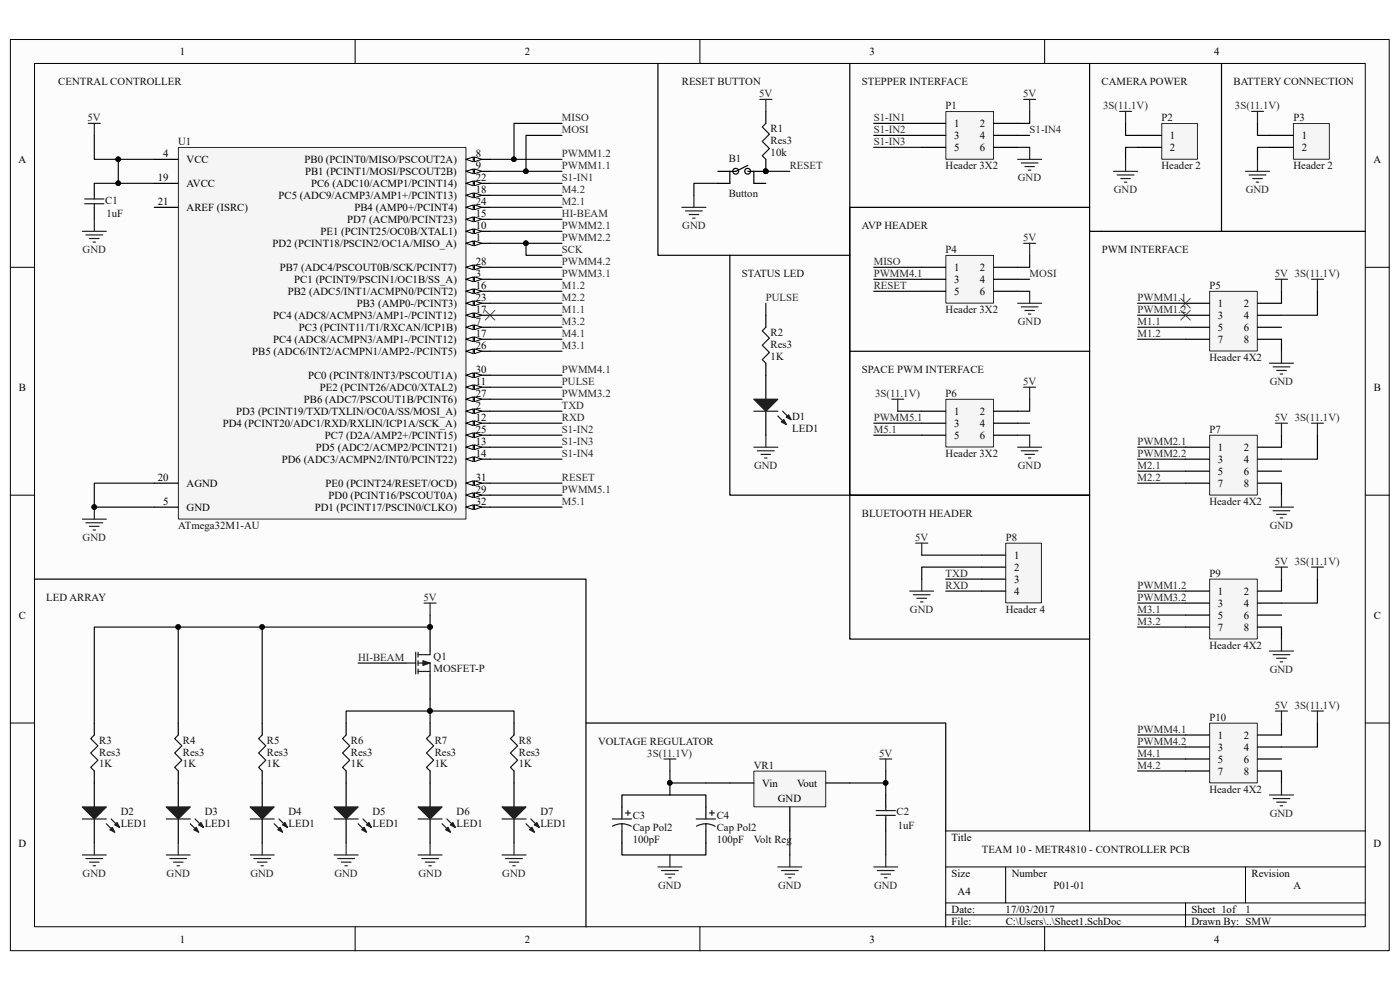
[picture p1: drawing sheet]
<svg xmlns="http://www.w3.org/2000/svg" width="297mm" height="210mm" viewBox="0 0 297 210" stroke-linecap="round" stroke-linejoin="round" font-family="sans-serif">
<path d="M2.2 8.4h292.5v193.3h-292.5z" fill="#fcfcfc"/>
<path d="M2.2 8.4h292.5v193.3h-292.5z" fill="none" stroke="#000" stroke-width=".21"/>
<path d="M7.4 13.5h282.2v183.1h-282.2z" fill="#fcfcfc"/>
<g fill="none" stroke="#000" stroke-width=".21">
<path d="M7.3 13.5h282.3v183.1h-282.3zM75.3 8.4v5.1M148.5 8.4v5.1M221.6 8.4v5.1M2.2 56.7h5.1M289.7 56.7h5.1M2.2 105h5.1M289.7 105h5.1M2.2 153.4h5.1M289.7 153.4h5.1M289.7 176.3h-89.1v20.3M75.3 196.6v5.1"/>
<path d="M148.5 196.6v5.1M200.6 183.9h89.1M200.6 191.5h89.1M200.6 194.1h89.1M213.4 183.9v7.6M221.6 196.6v5.1M251.5 191.5v5.1M264.2 183.9v7.6"/>
</g>
<path d="M37.9 31.3h60.9v78.8h-60.9z" fill="#f5f5f5"/>
<path d="M37.8 31.3h61v78.8h-61z" fill="none" stroke="#262626" stroke-width=".21"/>
<path d="M98.9 79.6h5.1" fill="none" stroke="#000" stroke-width=".25"/>
<path d="M98.9 79.6l1.5-.5v1z" fill="#fcfcfc"/>
<path d="M98.9 79.6l1.5-.5v1z" fill="none" stroke="#000" stroke-width=".21"/>
<path d="M100.7 79.1l1.5 .5-1.5 .5z" fill="#fcfcfc"/>
<path d="M100.7 79.1l1.5 .5-1.5 .5z" fill="none" stroke="#000" stroke-width=".21"/>
<path d="M98.9 56.7h5.1" fill="none" stroke="#000" stroke-width=".25"/>
<path d="M98.9 56.7l1.5-.5v1z" fill="#fcfcfc"/>
<path d="M98.9 56.7l1.5-.5v1z" fill="none" stroke="#000" stroke-width=".21"/>
<path d="M100.7 56.2l1.5 .5-1.5 .5z" fill="#fcfcfc"/>
<path d="M100.7 56.2l1.5 .5-1.5 .5z" fill="none" stroke="#000" stroke-width=".21"/>
<path d="M98.9 102.5h5.1" fill="none" stroke="#000" stroke-width=".25"/>
<path d="M98.9 102.5l1.5-.5v1z" fill="#fcfcfc"/>
<path d="M98.9 102.5l1.5-.5v1z" fill="none" stroke="#000" stroke-width=".21"/>
<path d="M100.7 102l1.5 .5-1.5 .5z" fill="#fcfcfc"/>
<path d="M100.7 102l1.5 .5-1.5 .5z" fill="none" stroke="#000" stroke-width=".21"/>
<path d="M98.9 82.1h5.1" fill="none" stroke="#000" stroke-width=".25"/>
<path d="M98.9 82.1l1.5-.5v1.1z" fill="#fcfcfc"/>
<path d="M98.9 82.1l1.5-.5v1.1z" fill="none" stroke="#000" stroke-width=".21"/>
<path d="M100.7 81.6l1.5 .5-1.5 .6z" fill="#fcfcfc"/>
<path d="M100.7 81.6l1.5 .5-1.5 .6z" fill="none" stroke="#000" stroke-width=".21"/>
<path d="M98.9 84.7h5.1" fill="none" stroke="#000" stroke-width=".25"/>
<path d="M98.9 84.7l1.5-.5v1z" fill="#fcfcfc"/>
<path d="M98.9 84.7l1.5-.5v1z" fill="none" stroke="#000" stroke-width=".21"/>
<path d="M100.7 84.2l1.5 .5-1.5 .5z" fill="#fcfcfc"/>
<path d="M100.7 84.2l1.5 .5-1.5 .5z" fill="none" stroke="#000" stroke-width=".21"/>
<path d="M98.9 87.2h5.1" fill="none" stroke="#000" stroke-width=".25"/>
<path d="M98.9 87.2l1.5-.5v1z" fill="#fcfcfc"/>
<path d="M98.9 87.2l1.5-.5v1z" fill="none" stroke="#000" stroke-width=".21"/>
<path d="M100.7 86.7l1.5 .5-1.5 .5z" fill="#fcfcfc"/>
<path d="M100.7 86.7l1.5 .5-1.5 .5z" fill="none" stroke="#000" stroke-width=".21"/>
<path d="M98.9 61.8h5.1" fill="none" stroke="#000" stroke-width=".25"/>
<path d="M98.9 61.8l1.5-.5v1z" fill="#fcfcfc"/>
<path d="M98.9 61.8l1.5-.5v1z" fill="none" stroke="#000" stroke-width=".21"/>
<path d="M100.7 61.3l1.5 .5-1.5 .5z" fill="#fcfcfc"/>
<path d="M100.7 61.3l1.5 .5-1.5 .5z" fill="none" stroke="#000" stroke-width=".21"/>
<path d="M98.9 64.3h5.1M32.7 107.6h5.1" fill="none" stroke="#000" stroke-width=".25"/>
<path d="M98.9 64.3l1.5-.5v1z" fill="#fcfcfc"/>
<path d="M98.9 64.3l1.5-.5v1z" fill="none" stroke="#000" stroke-width=".21"/>
<path d="M100.7 63.8l1.5 .5-1.5 .5z" fill="#fcfcfc"/>
<path d="M100.7 63.8l1.5 .5-1.5 .5z" fill="none" stroke="#000" stroke-width=".21"/>
<path d="M98.9 33.8h5.1" fill="none" stroke="#000" stroke-width=".25"/>
<path d="M98.9 33.8l1.5-.5v1z" fill="#fcfcfc"/>
<path d="M98.9 33.8l1.5-.5v1z" fill="none" stroke="#000" stroke-width=".21"/>
<path d="M100.7 33.3l1.5 .5-1.5 .5z" fill="#fcfcfc"/>
<path d="M100.7 33.3l1.5 .5-1.5 .5z" fill="none" stroke="#000" stroke-width=".21"/>
<path d="M98.9 36.4h5.1" fill="none" stroke="#000" stroke-width=".25"/>
<path d="M98.9 36.4l1.5-.6v1.1z" fill="#fcfcfc"/>
<path d="M98.9 36.4l1.5-.6v1.1z" fill="none" stroke="#000" stroke-width=".21"/>
<path d="M100.7 35.8l1.5 .6-1.5 .5z" fill="#fcfcfc"/>
<path d="M100.7 35.8l1.5 .6-1.5 .5z" fill="none" stroke="#000" stroke-width=".21"/>
<path d="M98.9 105h5.1" fill="none" stroke="#000" stroke-width=".25"/>
<path d="M98.9 105l1.5-.5v1.1z" fill="#fcfcfc"/>
<path d="M98.9 105l1.5-.5v1.1z" fill="none" stroke="#000" stroke-width=".21"/>
<path d="M100.7 104.5l1.5 .5-1.5 .6z" fill="#fcfcfc"/>
<path d="M100.7 104.5l1.5 .5-1.5 .6z" fill="none" stroke="#000" stroke-width=".21"/>
<path d="M98.9 107.6h5.1" fill="none" stroke="#000" stroke-width=".25"/>
<path d="M98.9 107.6l1.5-.5v1z" fill="#fcfcfc"/>
<path d="M98.9 107.6l1.5-.5v1z" fill="none" stroke="#000" stroke-width=".21"/>
<path d="M100.7 107.1l1.5 .5-1.5 .5z" fill="#fcfcfc"/>
<path d="M100.7 107.1l1.5 .5-1.5 .5z" fill="none" stroke="#000" stroke-width=".21"/>
<path d="M98.9 89.8h5.1" fill="none" stroke="#000" stroke-width=".25"/>
<path d="M98.9 89.8l1.5-.5v1z" fill="#fcfcfc"/>
<path d="M98.9 89.8l1.5-.5v1z" fill="none" stroke="#000" stroke-width=".21"/>
<path d="M100.7 89.3l1.5 .5-1.5 .5z" fill="#fcfcfc"/>
<path d="M100.7 89.3l1.5 .5-1.5 .5z" fill="none" stroke="#000" stroke-width=".21"/>
<path d="M98.9 92.3h5.1" fill="none" stroke="#000" stroke-width=".25"/>
<path d="M98.9 92.3l1.5-.5v1z" fill="#fcfcfc"/>
<path d="M98.9 92.3l1.5-.5v1z" fill="none" stroke="#000" stroke-width=".21"/>
<path d="M100.7 91.8l1.5 .5-1.5 .5z" fill="#fcfcfc"/>
<path d="M100.7 91.8l1.5 .5-1.5 .5z" fill="none" stroke="#000" stroke-width=".21"/>
<path d="M98.9 94.9h5.1" fill="none" stroke="#000" stroke-width=".25"/>
<path d="M98.9 94.9l1.5-.5v1z" fill="#fcfcfc"/>
<path d="M98.9 94.9l1.5-.5v1z" fill="none" stroke="#000" stroke-width=".21"/>
<path d="M100.7 94.4l1.5 .5-1.5 .5z" fill="#fcfcfc"/>
<path d="M100.7 94.4l1.5 .5-1.5 .5z" fill="none" stroke="#000" stroke-width=".21"/>
<path d="M98.9 97.4h5.1" fill="none" stroke="#000" stroke-width=".25"/>
<path d="M98.9 97.4l1.5-.5v1z" fill="#fcfcfc"/>
<path d="M98.9 97.4l1.5-.5v1z" fill="none" stroke="#000" stroke-width=".21"/>
<path d="M100.7 96.9l1.5 .5-1.5 .5z" fill="#fcfcfc"/>
<path d="M100.7 96.9l1.5 .5-1.5 .5z" fill="none" stroke="#000" stroke-width=".21"/>
<path d="M98.9 38.9h5.1" fill="none" stroke="#000" stroke-width=".25"/>
<path d="M98.9 38.9l1.5-.5v1z" fill="#fcfcfc"/>
<path d="M98.9 38.9l1.5-.5v1z" fill="none" stroke="#000" stroke-width=".21"/>
<path d="M100.7 38.4l1.5 .5-1.5 .5z" fill="#fcfcfc"/>
<path d="M100.7 38.4l1.5 .5-1.5 .5z" fill="none" stroke="#000" stroke-width=".21"/>
<path d="M98.9 66.9h5.1" fill="none" stroke="#000" stroke-width=".25"/>
<path d="M98.9 66.9l1.5-.5v1z" fill="#fcfcfc"/>
<path d="M98.9 66.9l1.5-.5v1z" fill="none" stroke="#000" stroke-width=".21"/>
<path d="M100.7 66.4l1.5 .5-1.5 .5z" fill="#fcfcfc"/>
<path d="M100.7 66.4l1.5 .5-1.5 .5z" fill="none" stroke="#000" stroke-width=".21"/>
<path d="M98.9 69.4h5.1" fill="none" stroke="#000" stroke-width=".25"/>
<path d="M98.9 69.4l1.5-.5v1z" fill="#fcfcfc"/>
<path d="M98.9 69.4l1.5-.5v1z" fill="none" stroke="#000" stroke-width=".21"/>
<path d="M100.7 68.9l1.5 .5-1.5 .5z" fill="#fcfcfc"/>
<path d="M100.7 68.9l1.5 .5-1.5 .5z" fill="none" stroke="#000" stroke-width=".21"/>
<path d="M32.7 44h5.1M98.9 41.4h5.1M32.7 102.5h5.1" fill="none" stroke="#000" stroke-width=".25"/>
<path d="M98.9 41.4l1.5-.5v1z" fill="#fcfcfc"/>
<path d="M98.9 41.4l1.5-.5v1z" fill="none" stroke="#000" stroke-width=".21"/>
<path d="M100.7 40.9l1.5 .5-1.5 .5z" fill="#fcfcfc"/>
<path d="M100.7 40.9l1.5 .5-1.5 .5z" fill="none" stroke="#000" stroke-width=".21"/>
<path d="M98.9 44h5.1" fill="none" stroke="#000" stroke-width=".25"/>
<path d="M98.9 44l1.5-.5v1z" fill="#fcfcfc"/>
<path d="M98.9 44l1.5-.5v1z" fill="none" stroke="#000" stroke-width=".21"/>
<path d="M100.7 43.5l1.5 .5-1.5 .5z" fill="#fcfcfc"/>
<path d="M100.7 43.5l1.5 .5-1.5 .5z" fill="none" stroke="#000" stroke-width=".21"/>
<path d="M98.9 74.5h5.1" fill="none" stroke="#000" stroke-width=".25"/>
<path d="M98.9 74.5l1.5-.5v1z" fill="#fcfcfc"/>
<path d="M98.9 74.5l1.5-.5v1z" fill="none" stroke="#000" stroke-width=".21"/>
<path d="M100.7 74l1.5 .5-1.5 .5z" fill="#fcfcfc"/>
<path d="M100.7 74l1.5 .5-1.5 .5z" fill="none" stroke="#000" stroke-width=".21"/>
<path d="M98.9 46.5h5.1" fill="none" stroke="#000" stroke-width=".25"/>
<path d="M98.9 46.5l1.5-.5v1z" fill="#fcfcfc"/>
<path d="M98.9 46.5l1.5-.5v1z" fill="none" stroke="#000" stroke-width=".21"/>
<path d="M100.7 46l1.5 .5-1.5 .5z" fill="#fcfcfc"/>
<path d="M100.7 46l1.5 .5-1.5 .5z" fill="none" stroke="#000" stroke-width=".21"/>
<path d="M98.9 49.1h5.1" fill="none" stroke="#000" stroke-width=".25"/>
<path d="M98.9 49.1l1.5-.5v1z" fill="#fcfcfc"/>
<path d="M98.9 49.1l1.5-.5v1z" fill="none" stroke="#000" stroke-width=".21"/>
<path d="M100.7 48.6l1.5 .5-1.5 .5z" fill="#fcfcfc"/>
<path d="M100.7 48.6l1.5 .5-1.5 .5z" fill="none" stroke="#000" stroke-width=".21"/>
<path d="M98.9 51.6h5.1" fill="none" stroke="#000" stroke-width=".25"/>
<path d="M98.9 51.6l1.5-.5v1z" fill="#fcfcfc"/>
<path d="M98.9 51.6l1.5-.5v1z" fill="none" stroke="#000" stroke-width=".21"/>
<path d="M100.7 51.1l1.5 .5-1.5 .5z" fill="#fcfcfc"/>
<path d="M100.7 51.1l1.5 .5-1.5 .5z" fill="none" stroke="#000" stroke-width=".21"/>
<path d="M98.9 59.2h5.1" fill="none" stroke="#000" stroke-width=".25"/>
<path d="M98.9 59.2l1.5-.5v1.1z" fill="#fcfcfc"/>
<path d="M98.9 59.2l1.5-.5v1.1z" fill="none" stroke="#000" stroke-width=".21"/>
<path d="M100.7 58.7l1.5 .5-1.5 .6z" fill="#fcfcfc"/>
<path d="M100.7 58.7l1.5 .5-1.5 .6z" fill="none" stroke="#000" stroke-width=".21"/>
<path d="M32.7 33.8h5.1M32.7 38.9h5.1M98.9 72h5.1" fill="none" stroke="#000" stroke-width=".25"/>
<path d="M98.9 72l1.5-.5v1z" fill="#fcfcfc"/>
<path d="M98.9 72l1.5-.5v1z" fill="none" stroke="#000" stroke-width=".21"/>
<path d="M100.7 71.5l1.5 .5-1.5 .5z" fill="#fcfcfc"/>
<path d="M100.7 71.5l1.5 .5-1.5 .5z" fill="none" stroke="#000" stroke-width=".21"/>
<path d="M18.7 26.2h2.6M20 26.2v2.5M17.5 49.1h5.1M18.2 49.8h3.6M19 50.6h2M19.8 51.4h.5M20 46.5v2.6M17.5 110.1h5.1M18.2 110.9h3.6M19 111.7h2M19.8 112.4h.5M20 107.6v2.5" fill="none" stroke="#262626" stroke-width=".25"/>
<circle cx="20" cy="107.6" r=".48" fill="#0e0e0e" stroke="#0e0e0e" stroke-width=".21"/>
<path d="M20 38.9v2.5M20 44v2.5" fill="none" stroke="#000" stroke-width=".25"/>
<path d="M18 42.2h4M18 43.2h4M20 41.4v.8M20 43.2v.8" fill="none" stroke="#1c1c1c" stroke-width=".25"/>
<path d="M213.4 115.3h7.5v12.6h-7.5z" fill="#f5f5f5"/>
<path d="M213.4 115.2h7.5v12.7h-7.5z" fill="none" stroke="#262626" stroke-width=".21"/>
<path d="M208.3 117.8h5.1M208.3 120.3h5.1M208.3 122.9h5.1M208.3 125.4h5.1" fill="none" stroke="#000" stroke-width=".25"/>
<path d="M200.7 54.2h10.1v10.1h-10.1z" fill="#f5f5f5"/>
<path d="M200.7 54.2h10.1v10.1h-10.1z" fill="none" stroke="#262626" stroke-width=".21"/>
<path d="M195.5 56.7h5.1M195.5 59.2h5.1M210.8 56.7h5.1M210.8 59.2h5.1M195.5 61.8h5.1M210.8 61.8h5.1M20 153.4v2.5M20 163.6v7.6M20 173.7v5.1" fill="none" stroke="#000" stroke-width=".25"/>
<path d="M20 178.8v2.6M17.5 181.4h5.1M18.2 182.1h3.6M19 182.9h2M19.8 183.7h.5" fill="none" stroke="#262626" stroke-width=".25"/>
<path d="M20 155.9l-.8 .8 1.6 1.5-1.6 1.5 1.6 1.6-1.6 1.5 .8 .8" fill="none" stroke="#1c1c1c" stroke-width=".25"/>
<path d="M17.5 171.2h5.1l-2.6 2.5z" fill="#1c1c1c"/>
<path d="M17.5 171.2h5.1l-2.6 2.5zM22.6 174.8l1.7 1.7M23.6 173.7l1.8 1.8" fill="none" stroke="#1c1c1c" stroke-width=".25"/>
<path d="M23.8 175.5l.5 1-1-.5z" fill="#1c1c1c"/>
<path d="M23.8 175.5l.5 1-1-.5z" fill="none" stroke="#1c1c1c" stroke-width=".25"/>
<path d="M24.8 174.5l.6 1-1.1-.5z" fill="#1c1c1c"/>
<path d="M37.8 155.9l-.7 .8 1.5 1.5-1.5 1.5 1.5 1.6-1.5 1.5 .7 .8M17.5 173.7h5.1M24.8 174.5l.6 1-1.1-.5z" fill="none" stroke="#1c1c1c" stroke-width=".25"/>
<path d="M37.8 178.8v2.6M35.3 181.4h5.1M36 182.1h3.6M36.8 182.9h2M37.6 183.7h.5" fill="none" stroke="#262626" stroke-width=".25"/>
<path d="M37.8 153.4v2.5M37.8 163.6v7.6M37.8 173.7v5.1" fill="none" stroke="#000" stroke-width=".25"/>
<path d="M35.3 171.2h5.1l-2.6 2.5z" fill="#1c1c1c"/>
<path d="M35.3 171.2h5.1l-2.6 2.5zM40.4 174.8l1.7 1.7M41.4 173.7l1.8 1.8" fill="none" stroke="#1c1c1c" stroke-width=".25"/>
<path d="M41.6 175.5l.5 1-1-.5z" fill="#1c1c1c"/>
<path d="M41.6 175.5l.5 1-1-.5z" fill="none" stroke="#1c1c1c" stroke-width=".25"/>
<path d="M42.7 174.5l.5 1-1.1-.5z" fill="#1c1c1c"/>
<path d="M55.6 155.9l-.7 .8 1.5 1.5-1.5 1.5 1.5 1.6-1.5 1.5 .7 .8M35.3 173.7h5.1M42.7 174.5l.5 1-1.1-.5z" fill="none" stroke="#1c1c1c" stroke-width=".25"/>
<path d="M55.6 178.8v2.6M53.1 181.4h5.1M53.8 182.1h3.6M54.6 182.9h2M55.4 183.7h.5" fill="none" stroke="#262626" stroke-width=".25"/>
<path d="M55.6 153.4v2.5M55.6 163.6v7.6M55.6 173.7v5.1" fill="none" stroke="#000" stroke-width=".25"/>
<path d="M53.1 171.2h5.1l-2.6 2.5z" fill="#1c1c1c"/>
<path d="M53.1 171.2h5.1l-2.6 2.5zM58.2 174.8l1.7 1.7M59.2 173.7l1.8 1.8" fill="none" stroke="#1c1c1c" stroke-width=".25"/>
<path d="M59.4 175.5l.5 1-1-.5z" fill="#1c1c1c"/>
<path d="M59.4 175.5l.5 1-1-.5z" fill="none" stroke="#1c1c1c" stroke-width=".25"/>
<path d="M59.9 175l.6-.5 .5 1z" fill="#1c1c1c"/>
<path d="M73.4 155.9l-.7 .8 1.5 1.5-1.5 1.5 1.5 1.6-1.5 1.5 .7 .8M53.1 173.7h5.1M59.9 175l.6-.5 .5 1z" fill="none" stroke="#1c1c1c" stroke-width=".25"/>
<path d="M90 127.9h2.5M91.2 127.9v2.6M73.4 178.8v2.6M70.9 181.4h5.1M71.7 182.1h3.5M72.4 182.9h2.1M73.2 183.7h.5" fill="none" stroke="#262626" stroke-width=".25"/>
<path d="M73.4 153.4v2.5M73.4 163.6v7.6M73.4 173.7v5.1" fill="none" stroke="#000" stroke-width=".25"/>
<path d="M70.9 171.2h5.1l-2.6 2.5z" fill="#1c1c1c"/>
<path d="M70.9 171.2h5.1l-2.6 2.5zM76 174.8l1.8 1.7M77 173.7l1.8 1.8" fill="none" stroke="#1c1c1c" stroke-width=".25"/>
<path d="M77.2 175.5l.6 1-1.1-.5z" fill="#1c1c1c"/>
<path d="M77.2 175.5l.6 1-1.1-.5z" fill="none" stroke="#1c1c1c" stroke-width=".25"/>
<path d="M78.3 174.5l.5 1-1-.5z" fill="#1c1c1c"/>
<path d="M91.2 155.9l-.7 .8 1.5 1.5-1.5 1.5 1.5 1.6-1.5 1.5 .7 .8M70.9 173.7h5.1M78.3 174.5l.5 1-1-.5z" fill="none" stroke="#1c1c1c" stroke-width=".25"/>
<path d="M91.2 178.8v2.6M88.7 181.4h5.1M89.5 182.1h3.5M90.2 182.9h2.1M91 183.7h.5" fill="none" stroke="#262626" stroke-width=".25"/>
<path d="M91.2 153.4v2.5M91.2 163.6v7.6M91.2 173.7v5.1" fill="none" stroke="#000" stroke-width=".25"/>
<path d="M88.7 171.2h5.1l-2.6 2.5z" fill="#1c1c1c"/>
<path d="M88.7 171.2h5.1l-2.6 2.5zM93.8 174.8l1.8 1.7M94.8 173.7l1.8 1.8" fill="none" stroke="#1c1c1c" stroke-width=".25"/>
<path d="M95.1 175.5l.5 1-1.1-.5z" fill="#1c1c1c"/>
<path d="M95.1 175.5l.5 1-1.1-.5z" fill="none" stroke="#1c1c1c" stroke-width=".25"/>
<path d="M95.6 175l.5-.5 .5 1z" fill="#1c1c1c"/>
<path d="M109 155.9l-.7 .8 1.5 1.5-1.5 1.5 1.5 1.6-1.5 1.5 .7 .8M88.7 173.7h5.1M95.6 175l.5-.5 .5 1z" fill="none" stroke="#1c1c1c" stroke-width=".25"/>
<path d="M109 178.8v2.6M106.5 181.4h5.1M107.3 182.1h3.5M108 182.9h2.1M108.8 183.7h.5" fill="none" stroke="#262626" stroke-width=".25"/>
<path d="M109 153.4v2.5M109 163.6v7.6M109 173.7v5.1" fill="none" stroke="#000" stroke-width=".25"/>
<path d="M106.5 171.2h5.1l-2.6 2.5z" fill="#1c1c1c"/>
<path d="M106.5 171.2h5.1l-2.6 2.5zM111.6 174.8l1.8 1.7M112.6 173.7l1.8 1.8" fill="none" stroke="#1c1c1c" stroke-width=".25"/>
<path d="M112.4 176l.5-.5 .5 1z" fill="#1c1c1c"/>
<path d="M112.4 176l.5-.5 .5 1z" fill="none" stroke="#1c1c1c" stroke-width=".25"/>
<path d="M113.9 174.5l.5 1-1-.5z" fill="#1c1c1c"/>
<path d="M88.2 138.4v4.5M88.7 138.9h2.5M88.7 138.4v1M86.2 140.7h2M88.7 140.7h2.5v2.5M88.7 142.4h2.5M88.7 140.1v1.1M88.7 141.9v1M106.5 173.7h5.1M113.9 174.5l.5 1-1-.5z" fill="none" stroke="#1c1c1c" stroke-width=".25"/>
<path d="M91.2 133v5.1M81.1 140.7h5.1M91.2 143.2v5.1" fill="none" stroke="#000" stroke-width=".25"/>
<circle cx="91.2" cy="133" r=".48" fill="#0e0e0e" stroke="#0e0e0e" stroke-width=".21"/>
<path d="M89.7 140.1l1.5 .6-1.5 .5z" fill="#1c1c1c"/>
<path d="M89.7 140.1l1.5 .6-1.5 .5z" fill="none" stroke="#1c1c1c" stroke-width=".21"/>
<path d="M91.2 138.1v.8" fill="none" stroke="#1c1c1c" stroke-width=".25"/>
<circle cx="91.2" cy="133" r=".48" fill="#0e0e0e" stroke="#0e0e0e" stroke-width=".21"/>
<path d="M237.5 23.6h2.6M238.8 23.6v2.6" fill="none" stroke="#262626" stroke-width=".25"/>
<path d="M246.5 26.2h7.5v7.6h-7.5z" fill="#f5f5f5"/>
<path d="M246.5 26.2h7.5v7.6h-7.5z" fill="none" stroke="#262626" stroke-width=".21"/>
<path d="M241.3 28.7h5.1M241.3 31.3h5.1" fill="none" stroke="#000" stroke-width=".25"/>
<g fill="none" stroke="#262626" stroke-width=".25">
<path d="M236.2 36.4h5.1M237 37.1h3.6M237.8 37.9h2M238.5 38.6h.5M238.8 33.8v2.6M217.2 51.6h2.5M218.4 51.6v2.6M215.9 64.3h5.1M216.7 65.1h3.5M217.4 65.9h2.1M218.2 66.6h.5M218.4 61.8v2.5"/>
<path d="M194.3 115.2h2.5M195.5 115.2v2.6M193 125.4h5.1M193.8 126.2h3.5M194.5 126.9h2.1M195.3 127.7h.5M195.5 122.9v2.5"/>
</g>
<path d="M256.7 153.5h10v12.6h-10z" fill="#f5f5f5"/>
<path d="M256.6 153.4h10.1v12.7h-10.1z" fill="none" stroke="#262626" stroke-width=".21"/>
<path d="M251.5 155.9h5.1M251.5 158.5h5.1M266.8 155.9h5.1M266.8 158.5h5.1M251.5 161h5.1M251.5 163.6h5.1M266.8 161h5.1M266.8 163.6h5.1" fill="none" stroke="#000" stroke-width=".25"/>
<path d="M270.6 150.8h2.5M271.9 150.8v2.6M278.2 150.8h2.6M279.5 150.8v2.6M269.3 168.6h5.1M270.1 169.4h3.5M270.8 170.2h2.1M271.6 170.9h.5M271.9 166.1v2.5" fill="none" stroke="#262626" stroke-width=".25"/>
<path d="M256.7 122.9h10v12.7h-10z" fill="#f5f5f5"/>
<path d="M256.6 122.9h10.1v12.7h-10.1z" fill="none" stroke="#262626" stroke-width=".21"/>
<path d="M251.5 125.4h5.1M251.5 127.9h5.1M251.5 130.5h5.1M251.5 133h5.1M266.8 125.4h5.1M266.8 127.9h5.1M266.8 130.5h5.1M266.8 133h5.1" fill="none" stroke="#000" stroke-width=".25"/>
<path d="M269.3 138.1h5.1M270.1 138.9h3.5M270.6 120.3h2.5M270.8 139.6h2.1M271.9 120.3v2.6M271.9 135.6v2.5M278.2 120.3h2.6M279.5 120.3v2.6M271.6 140.4h.5" fill="none" stroke="#262626" stroke-width=".25"/>
<path d="M256.7 92.4h10v12.6h-10z" fill="#f5f5f5"/>
<path d="M256.6 92.3h10.1v12.7h-10.1z" fill="none" stroke="#262626" stroke-width=".21"/>
<path d="M251.5 94.9h5.1M251.5 97.4h5.1M251.5 100h5.1M266.8 94.9h5.1M266.8 97.4h5.1M266.8 100h5.1M251.5 102.5h5.1M266.8 102.5h5.1" fill="none" stroke="#000" stroke-width=".25"/>
<path d="M270.6 89.8h2.5M271.9 89.8v2.5M278.2 89.8h2.6M279.5 89.8v2.5M269.3 107.6h5.1M270.1 108.3h3.5M270.8 109.1h2.1M271.6 109.9h.5M271.9 105v2.6" fill="none" stroke="#262626" stroke-width=".25"/>
<path d="M256.7 61.8h10v12.7h-10z" fill="#f5f5f5"/>
<path d="M256.6 61.8h10.1v12.7h-10.1z" fill="none" stroke="#262626" stroke-width=".21"/>
<path d="M251.5 64.3h5.1M251.5 66.9h5.1M251.5 69.4h5.1M251.5 72h5.1M266.8 64.3h5.1M266.8 66.9h5.1M266.8 69.4h5.1M266.8 72h5.1M131.9 171.2v2.5M131.9 176.3v2.5M187.9 168.6v2.6M187.9 173.7v2.6" fill="none" stroke="#000" stroke-width=".25"/>
<g fill="none" stroke="#262626" stroke-width=".25">
<path d="M270.6 59.2h2.5M271.9 59.2v2.6M278.2 59.2h2.6M279.5 59.2v2.6M269.3 77.1h5.1M270.1 77.8h3.5M270.8 78.6h2.1M271.6 79.3h.5M271.9 74.5v2.6M140.8 161h2.6M142.1 161v2.6M186.6 161h2.6"/>
<path d="M187.9 161v2.6M139.6 183.9h5.1M140.3 184.7h3.6M141.1 185.4h2M141.9 186.2h.5M142.1 181.4v2.5M165 183.9h5.1M165.8 184.7h3.5M166.5 185.4h2.1M167.3 186.2h.5M167.6 181.4v2.5M185.4 183.9h5.1"/>
<path d="M186.1 184.7h3.6M186.9 185.4h2M187.7 186.2h.5M187.9 181.4v2.5"/>
</g>
<path d="M129.9 173.7h4.1M131.9 174.8l1.3 .2 .7 .3M131.9 174.8h-.8l-1.1 .5M131.9 174.8v1.5M132.7 172.5h1M133.2 172v1M185.9 172h4M185.9 173h4M187.9 171.2v.8M187.9 173v.7" fill="none" stroke="#1c1c1c" stroke-width=".25"/>
<path d="M160 163.6h15.2v7.6h-15.2z" fill="#f5f5f5"/>
<path d="M159.9 163.6h15.3v7.6h-15.3z" fill="none" stroke="#262626" stroke-width=".21"/>
<path d="M154.8 166.1h5.1M167.6 171.2v5.1M175.2 166.1h5.1" fill="none" stroke="#000" stroke-width=".25"/>
<path d="M265.5 23.6h2.5M266.8 23.6v2.6" fill="none" stroke="#262626" stroke-width=".25"/>
<path d="M274.4 26.2h7.6v7.6h-7.6z" fill="#f5f5f5"/>
<path d="M274.4 26.2h7.6v7.6h-7.6z" fill="none" stroke="#262626" stroke-width=".21"/>
<path d="M269.3 28.7h5.1M269.3 31.3h5.1" fill="none" stroke="#000" stroke-width=".25"/>
<path d="M264.2 36.4h5.1M265 37.1h3.6M265.8 37.9h2M266.5 38.6h.5M266.8 33.8v2.6" fill="none" stroke="#262626" stroke-width=".25"/>
<path d="M200.7 23.7h10.1v10.1h-10.1z" fill="#f5f5f5"/>
<path d="M200.7 23.7h10.1v10.1h-10.1z" fill="none" stroke="#262626" stroke-width=".21"/>
<g fill="none" stroke="#000" stroke-width=".25">
<path d="M180.3 13.5v91.5h50.9h-50.9M231.2 13.5v35.6h58.5M259.1 13.5v35.6M195.5 26.2h5.1M195.5 28.7h5.1M195.5 31.3h5.1M210.8 26.2h5.1M210.8 28.7h5.1M210.8 31.3h5.1M180.3 44h50.9M231.2 49.1v127.2M7.3 122.9h117v73.7"/>
<path d="M124.3 153.4h76.3v22.9"/>
</g>
<path d="M215.9 33.8h5.1M216.7 34.6h3.5M217.2 21.1h2.5M217.4 35.3h2.1M218.2 36.1h.5M218.4 21.1v2.5M218.4 31.3v2.5" fill="none" stroke="#262626" stroke-width=".25"/>
<path d="M200.7 84.8h10.1v10h-10.1z" fill="#f5f5f5"/>
<path d="M200.7 84.7h10.1v10.1h-10.1z" fill="none" stroke="#262626" stroke-width=".21"/>
<path d="M180.3 44v91.6h50.9M162.5 66.9v2.5M162.5 77.1v7.6M180.3 74.5h50.9M162.5 87.2v5.1M195.5 87.2h5.1M195.5 89.8h5.1M195.5 92.3h5.1M210.8 87.2h5.1M210.8 89.8h5.1M210.8 92.3h5.1" fill="none" stroke="#000" stroke-width=".25"/>
<g fill="none" stroke="#262626" stroke-width=".25">
<path d="M159.9 94.9h5.1M160.7 95.6h3.6M161.5 96.4h2M162.2 97.2h.5M162.5 92.3v2.6M189.2 84.7h2.5M190.5 84.7v2.5M215.9 94.9h5.1M216.7 95.6h3.5M217.2 82.1h2.5M217.4 96.4h2.1M218.2 97.2h.5"/>
<path d="M218.4 82.1v2.6M218.4 92.3v2.6"/>
</g>
<path d="M162.5 69.4l-.8 .8 1.5 1.5-1.5 1.5 1.5 1.6-1.5 1.5 .8 .8" fill="none" stroke="#1c1c1c" stroke-width=".25"/>
<path d="M159.9 84.7h5.1l-2.5 2.5z" fill="#1c1c1c"/>
<path d="M159.9 84.7h5.1l-2.5 2.5zM165 88.3l1.8 1.7M166 87.2l1.8 1.8" fill="none" stroke="#1c1c1c" stroke-width=".25"/>
<path d="M166.3 89l.5 1-1-.5z" fill="#1c1c1c"/>
<path d="M166.3 89l.5 1-1-.5z" fill="none" stroke="#1c1c1c" stroke-width=".25"/>
<path d="M166.8 88.5l.5-.5 .5 1z" fill="#1c1c1c"/>
<path d="M162.5 26.2l-.8 .7 1.5 1.6-1.5 1.5 1.5 1.5-1.5 1.5 .8 .8M159.9 87.2h5.1M166.8 88.5l.5-.5 .5 1zM147.7 173.7h4.1M147.8 175.3l1.1-.5h.9l1.2 .2 .7 .3M149.8 174.8v1.5M150.5 172.5h1M151 172v1" fill="none" stroke="#1c1c1c" stroke-width=".25"/>
<g fill="none" stroke="#000" stroke-width=".25">
<path d="M139.6 13.5v40.7h40.7M154.8 36.4v2.5h-2.5M158.7 35.1l-2.6 1.3h-3.8M159.9 36.4v2.5h2.6M162.5 33.8v2.6h-3.8M162.5 23.6v2.6M154.8 54.2v50.8h25.5M131.9 171.2v-2.6h17.9v5.1M149.8 176.3v5.1h-17.9v-2.6M149.8 166.1h5"/>
<circle cx="156.1" cy="36.3" r=".62"/>
<circle cx="158.6" cy="36.3" r=".62"/>
</g>
<path d="M161.2 21.1h2.5M162.5 21.1v2.5M144.7 44h5.1M145.4 44.7h3.6M146.2 45.5h2M147 46.3h.5M147.2 41.4v2.6" fill="none" stroke="#262626" stroke-width=".25"/>
<g fill="#0e0e0e" stroke="#0e0e0e" stroke-width=".21">
<circle cx="162.4" cy="36.3" r=".48"/>
<circle cx="20" cy="107.6" r=".48"/>
<circle cx="25.1" cy="38.9" r=".48"/>
<circle cx="91.2" cy="150.8" r=".48"/>
<circle cx="142.1" cy="166.1" r=".48"/>
<circle cx="187.9" cy="166.1" r=".48"/>
<circle cx="37.8" cy="133" r=".48"/>
<circle cx="91.2" cy="133" r=".48"/>
<circle cx="55.6" cy="133" r=".48"/>
<circle cx="25.1" cy="33.8" r=".48"/>
<circle cx="109" cy="33.8" r=".48"/>
<circle cx="111.6" cy="36.3" r=".48"/>
<circle cx="111.6" cy="51.6" r=".48"/>
</g>
<path d="M102.9 65.9l2.1 2M105 65.9l-2.1 2M250.5 63.3l2 2.1M250.5 65.9l2 2M252.5 63.3l-2 2.1M252.5 65.9l-2 2" fill="none" stroke="#4c4c4c" stroke-width=".21"/>
<g fill="none" stroke="#0e0e0e" stroke-width=".25">
<path d="M20 28.7v5.1h5.1M20 38.9h5.1M32.7 33.8h-7.6v5.1h7.6M104 33.8h15.2M104 36.4h15.2M104 38.9h15.2M119.2 26.2h-10.2v7.6M119.2 28.7h-7.6v7.7M152.3 38.9h-5.1v2.5M162.5 36.4h5.1M185.4 31.3h10.1M185.4 28.7h10.1"/>
<path d="M185.4 26.2h10.1M215.9 31.3h2.5M215.9 28.7h2.5M218.4 23.6v2.6h-2.5M238.8 26.2v2.5h2.5M241.3 31.3h-2.5v2.5M266.8 26.2v2.5h2.5M269.3 31.3h-2.5v2.5M104 51.6h15.2M104 59.2h15.2M104 56.7h15.2M104 49.1h15.2"/>
<path d="M104 44h15.2M104 46.5h15.2M104 41.4h15.2M111.6 51.6v2.6h7.6M185.4 59.2h10.1M185.4 56.7h10.1M215.9 59.2h2.5M218.4 54.2v2.5h-2.5M104 61.8h15.2M104 64.3h15.2M104 66.9h15.2M104 69.4h15.2"/>
<path d="M104 72h15.2M104 79.6h15.2M104 74.5h15.2M162.5 64.3v2.6M185.4 61.8h10.1M215.9 61.8h2.5M241.3 64.3h10.2M241.3 66.9h10.2M241.3 69.4h10.2M241.3 72h10.2M271.9 61.8v2.5M271.9 72v2.5"/>
<path d="M279.5 61.8v5.1h-7.6M104 87.2h15.2M104 89.8h15.2M104 94.9h15.2M104 97.4h15.2M104 92.3h15.2M104 84.7h15.2M104 82.1h15.2M185.4 89.8h10.1M185.4 92.3h10.1M190.5 87.2h5M215.9 89.8h2.5"/>
<path d="M215.9 92.3h2.5M218.4 84.7v2.5h-2.5M241.3 94.9h10.2M241.3 97.4h10.2M241.3 100h10.2M271.9 92.3v2.6M279.5 92.3v5.1h-7.6M32.7 102.5h-12.7v5.1h12.7M104 102.5h15.2M104 105h15.2M104 107.6h15.2M195.5 117.8h12.8"/>
<path d="M241.3 102.5h10.2M271.9 102.5v2.5M37.8 133v20.4M55.6 133v20.4M91.2 130.5v2.5h-71.2v20.4M200.6 122.9h7.7M200.6 125.4h7.7M208.3 120.3h-12.8v2.6M241.3 125.4h10.2M241.3 127.9h10.2M241.3 130.5h10.2M241.3 133h10.2"/>
<path d="M271.9 122.9v2.5M271.9 133v2.6M279.5 122.9v5h-7.6M76 140.7h5.1M91.2 153.4v-2.6h17.8v2.6M91.2 148.3v2.5h-17.8v2.6M241.3 155.9h10.2M241.3 158.5h10.2M271.9 153.4v2.5M279.5 153.4v5.1h-7.6M142.1 163.6v2.5h7.7M142.1 166.1v2.5"/>
<path d="M167.6 176.3v5.1M187.9 163.6v2.5h-7.6M187.9 166.1v2.5M187.9 176.3v5.1M241.3 161h10.2M241.3 163.6h10.2M271.9 163.6v2.5"/>
</g>
<g font-size="2.3">
<text x="38.2" y="11.7">1</text>
<text x="111.3" y="11.7">2</text>
<text x="184.5" y="11.7">3</text>
<text x="257.6" y="11.7">4</text>
<text x="202.4" y="27">1</text>
<text x="202.4" y="29.5">3</text>
<text x="207.9" y="27">2</text>
<text x="207.9" y="29.5">4</text>
<text x="248.2" y="29.5">1</text>
<text x="276.2" y="29.5">1</text>
<text x="3.9" y="34.6">A</text>
<text x="34.6" y="33.3">4</text>
<text x="39.6" y="34.6">VCC</text>
<text x="64.6" y="34.6">PB0 (PCINT0/MISO/PSCOUT2A)</text>
<text x="100.9" y="33.3">8</text>
<text x="100.9" y="35.9">9</text>
<text x="202.4" y="32">5</text>
<text x="207.9" y="32">6</text>
<text x="248.2" y="32">2</text>
<text x="276.2" y="32">2</text>
<text x="291.4" y="34.6">A</text>
<text x="33.5" y="38.4">19</text>
<text x="39.6" y="39.7">AVCC</text>
<text x="64.7" y="37.1">PB1 (PCINT1/MOSI/PSCOUT2B)</text>
<text x="66" y="39.7">PC6 (ADC10/ACMP1/PCINT14)</text>
<text x="100.9" y="38.4">22</text>
<text x="100.9" y="40.9">18</text>
<text x="33.5" y="43.5">21</text>
<text x="39.6" y="44.7">AREF (ISRC)</text>
<text x="59.1" y="42.2">PC5 (ADC9/ACMP3/AMP1+/PCINT13)</text>
<text x="73.7" y="47.3">PD7 (ACMP0/PCINT23)</text>
<text x="75.2" y="44.7">PB4 (AMP0+/PCINT4)</text>
<text x="100.9" y="43.5">24</text>
<text x="100.9" y="46">15</text>
<text x="57.8" y="52.4">PD2 (PCINT18/PSCIN2/OC1A/MISO_A)</text>
<text x="68" y="49.8">PE1 (PCINT25/OC0B/XTAL1)</text>
<text x="100.9" y="48.6">10</text>
<text x="100.9" y="51.1">1</text>
<text x="59.4" y="57.5">PB7 (ADC4/PSCOUT0B/SCK/PCINT7)</text>
<text x="100.9" y="56.2">28</text>
<text x="100.9" y="58.8">3</text>
<text x="202.4" y="57.5">1</text>
<text x="207.9" y="57.5">2</text>
<text x="61" y="62.6">PB2 (ADC5/INT1/ACMPN0/PCINT2)</text>
<text x="62.4" y="60">PC1 (PCINT9/PSCIN1/OC1B/SS_A)</text>
<text x="75.7" y="65.1">PB3 (AMP0-/PCINT3)</text>
<text x="100.9" y="61.3">16</text>
<text x="100.9" y="63.8">23</text>
<text x="202.4" y="60">3</text>
<text x="202.4" y="62.6">5</text>
<text x="207.9" y="60">4</text>
<text x="207.9" y="62.6">6</text>
<text x="258.4" y="65.1">1</text>
<text x="263.9" y="65.1">2</text>
<text x="58" y="67.6">PC4 (ADC8/ACMPN3/AMP1-/PCINT12)</text>
<text x="63.4" y="70.2">PC3 (PCINT11/T1/RXCAN/ICP1B)</text>
<text x="100.9" y="66.4">17</text>
<text x="100.9" y="68.9">7</text>
<text x="100.9" y="71.5">17</text>
<text x="258.4" y="67.6">3</text>
<text x="258.4" y="70.2">5</text>
<text x="263.9" y="67.6">4</text>
<text x="263.9" y="70.2">6</text>
<text x="53.5" y="75.3">PB5 (ADC6/INT2/ACMPN1/AMP2-/PCINT5)</text>
<text x="58" y="72.7">PC4 (ADC8/ACMPN3/AMP1-/PCINT12)</text>
<text x="100.9" y="74">26</text>
<text x="258.4" y="72.7">7</text>
<text x="263.9" y="72.7">8</text>
<text x="4" y="82.9">B</text>
<text x="65.4" y="80.4">PC0 (PCINT8/INT3/PSCOUT1A)</text>
<text x="67.9" y="82.9">PE2 (PCINT26/ADC0/XTAL2)</text>
<text x="100.9" y="79.1">30</text>
<text x="100.9" y="81.7">11</text>
<text x="291.5" y="82.9">B</text>
<text x="50.1" y="88">PD3 (PCINT19/TXD/TXLIN/OC0A/SS/MOSI_A)</text>
<text x="64.5" y="85.5">PB6 (ADC7/PSCOUT1B/PCINT6)</text>
<text x="100.9" y="84.2">27</text>
<text x="100.9" y="86.7">2</text>
<text x="100.9" y="89.3">12</text>
<text x="202.4" y="88">1</text>
<text x="207.9" y="88">2</text>
<text x="47.2" y="90.6">PD4 (PCINT20/ADC1/RXD/RXLIN/ICP1A/SCK_A)</text>
<text x="67" y="95.6">PD5 (ADC2/ACMP2/PCINT21)</text>
<text x="68.9" y="93.1">PC7 (D2A/AMP2+/PCINT15)</text>
<text x="100.9" y="91.8">25</text>
<text x="100.9" y="94.4">13</text>
<text x="202.4" y="90.6">3</text>
<text x="202.4" y="93.1">5</text>
<text x="207.9" y="90.6">4</text>
<text x="207.9" y="93.1">6</text>
<text x="258.4" y="95.6">1</text>
<text x="263.9" y="95.6">2</text>
<text x="33.5" y="102">20</text>
<text x="59.8" y="98.2">PD6 (ADC3/ACMPN2/INT0/PCINT22)</text>
<text x="100.9" y="102">31</text>
<text x="100.9" y="96.9">14</text>
<text x="258.4" y="98.2">3</text>
<text x="258.4" y="100.7">5</text>
<text x="263.9" y="98.2">4</text>
<text x="263.9" y="100.7">6</text>
<text x="34.6" y="107.1">5</text>
<text x="39.6" y="103.3">AGND</text>
<text x="69.1" y="103.3">PE0 (PCINT24/RESET/OCD)</text>
<text x="69.7" y="105.8">PD0 (PCINT16/PSCOUT0A)</text>
<text x="100.9" y="104.6">29</text>
<text x="100.9" y="107.1">32</text>
<text x="258.4" y="103.3">7</text>
<text x="263.9" y="103.3">8</text>
<text x="39.6" y="108.4">GND</text>
<text x="66.8" y="108.4">PD1 (PCINT17/PSCIN0/CLKO)</text>
<text x="215.1" y="118.5">1</text>
<text x="215.1" y="121.1">2</text>
<text x="215.1" y="123.6">3</text>
<text x="4" y="131.3">C</text>
<text x="215.1" y="126.2">4</text>
<text x="258.4" y="126.2">1</text>
<text x="258.4" y="128.7">3</text>
<text x="258.4" y="131.3">5</text>
<text x="263.9" y="126.2">2</text>
<text x="263.9" y="128.7">4</text>
<text x="263.9" y="131.3">6</text>
<text x="291.5" y="131.3">C</text>
<text x="258.4" y="133.8">7</text>
<text x="263.9" y="133.8">8</text>
<text x="258.4" y="156.7">1</text>
<text x="258.4" y="159.3">3</text>
<text x="258.4" y="161.8">5</text>
<text x="263.9" y="156.7">2</text>
<text x="263.9" y="159.3">4</text>
<text x="263.9" y="161.8">6</text>
<text x="161.7" y="166.9">Vin</text>
<text x="169.1" y="166.9">Vout</text>
<text x="258.4" y="164.3">7</text>
<text x="263.9" y="164.3">8</text>
<text x="165" y="170.2">GND</text>
<text x="3.9" y="179.6">D</text>
<text x="201.9" y="178.3">Title</text>
<text x="291.4" y="179.6">D</text>
<text x="201.9" y="186">Size</text>
<text x="214.6" y="186">Number</text>
<text x="265.5" y="186">Revision</text>
<text x="203.2" y="189.8">A4</text>
<text x="201.9" y="193.6">Date:</text>
<text x="201.9" y="196.1">File:</text>
<text x="213.3" y="193.6">17/03/2017</text>
<text x="213.4" y="196.1">C:\Users\..\Sheet1.SchDoc</text>
<text x="252.8" y="193.6">Sheet 1of</text>
<text x="252.8" y="196.1">Drawn By: SMW</text>
<text x="38.2" y="199.9">1</text>
<text x="111.3" y="199.9">2</text>
<text x="184.5" y="199.9">3</text>
<text x="257.6" y="199.9">4</text>
</g>
<g font-size="2.3" fill="#0e0e0e">
<text x="12.4" y="18">CENTRAL CONTROLLER</text>
<text x="144.7" y="18">RESET BUTTON</text>
<text x="182.8" y="18">STEPPER INTERFACE</text>
<text x="200.6" y="23.1">P1</text>
<text x="233.7" y="18">CAMERA POWER</text>
<text x="261.7" y="18">BATTERY CONNECTION</text>
<text x="163.5" y="28">R1</text>
<text x="246.4" y="25.7">P2</text>
<text x="274.4" y="25.7">P3</text>
<text x="37.8" y="30.8">U1</text>
<text x="154.6" y="34.3">B1</text>
<text x="163.5" y="33.1">10k</text>
<text x="163.5" y="30.5">Res3</text>
<text x="200.6" y="35.9">Header 3X2</text>
<text x="246.4" y="35.9">Header 2</text>
<text x="274.4" y="35.9">Header 2</text>
<text x="154.6" y="41.7">Button</text>
<text x="22.3" y="43.2">C1</text>
<text x="22.6" y="46">1uF</text>
<text x="182.8" y="48.6">AVP HEADER</text>
<text x="200.6" y="53.7">P4</text>
<text x="233.7" y="53.7">PWM INTERFACE</text>
<text x="157.4" y="58.8">STATUS LED</text>
<text x="256.6" y="61.3">P5</text>
<text x="163.5" y="71.2">R2</text>
<text x="200.6" y="66.4">Header 3X2</text>
<text x="163.5" y="76.3">1K</text>
<text x="163.5" y="73.7">Res3</text>
<text x="256.6" y="76.6">Header 4X2</text>
<text x="182.8" y="79.1">SPACE PWM INTERFACE</text>
<text x="168.1" y="89">D1</text>
<text x="200.6" y="84.2">P6</text>
<text x="168.1" y="91.6">LED1</text>
<text x="256.6" y="91.8">P7</text>
<text x="200.6" y="96.9">Header 3X2</text>
<text x="256.6" y="107.1">Header 4X2</text>
<text x="37.8" y="112.2">ATmega32M1-AU</text>
<text x="182.8" y="109.6">BLUETOOTH HEADER</text>
<text x="213.4" y="114.7">P8</text>
<text x="256.6" y="122.3">P9</text>
<text x="9.8" y="127.4">LED ARRAY</text>
<text x="213.4" y="130">Header 4</text>
<text x="256.6" y="137.6">Header 4X2</text>
<text x="92" y="139.9">Q1</text>
<text x="92" y="142.5">MOSFET-P</text>
<text x="256.6" y="152.9">P10</text>
<text x="21" y="157.7">R3</text>
<text x="21" y="160.3">Res3</text>
<text x="38.8" y="157.7">R4</text>
<text x="38.8" y="160.3">Res3</text>
<text x="56.6" y="157.7">R5</text>
<text x="56.6" y="160.3">Res3</text>
<text x="74.5" y="157.7">R6</text>
<text x="74.5" y="160.3">Res3</text>
<text x="92.2" y="157.7">R7</text>
<text x="92.2" y="160.3">Res3</text>
<text x="110.1" y="157.7">R8</text>
<text x="110.1" y="160.3">Res3</text>
<text x="126.9" y="158">VOLTAGE REGULATOR</text>
<text x="21" y="162.8">1K</text>
<text x="38.8" y="162.8">1K</text>
<text x="56.6" y="162.8">1K</text>
<text x="74.5" y="162.8">1K</text>
<text x="92.2" y="162.8">1K</text>
<text x="110.1" y="162.8">1K</text>
<text x="159.9" y="163.1">VR1</text>
<text x="25.6" y="173">D2</text>
<text x="43.4" y="173">D3</text>
<text x="61.2" y="173">D4</text>
<text x="79" y="173">D5</text>
<text x="96.9" y="173">D6</text>
<text x="114.6" y="173">D7</text>
<text x="134.2" y="173.7">C3</text>
<text x="152.1" y="173.7">C4</text>
<text x="190.2" y="173">C2</text>
<text x="256.6" y="168.1">Header 4X2</text>
<text x="25.6" y="175.5">LED1</text>
<text x="43.4" y="175.5">LED1</text>
<text x="61.2" y="175.5">LED1</text>
<text x="79" y="175.5">LED1</text>
<text x="96.9" y="175.5">LED1</text>
<text x="114.6" y="175.5">LED1</text>
<text x="134.2" y="178.8">100pF</text>
<text x="134.2" y="176.3">Cap Pol2</text>
<text x="152.1" y="178.8">100pF</text>
<text x="152.1" y="176.3">Cap Pol2</text>
<text x="159.9" y="178.8">Volt Reg</text>
<text x="190.5" y="175.8">1uF</text>
<text x="208.3" y="180.8">TEAM 10 - METR4810 - CONTROLLER PCB</text>
<text x="223.5" y="188.5">P01-01</text>
<text x="274.4" y="188.5">A</text>
<text x="264.2" y="193.6">1</text>
</g>
<g font-size="2.3" fill="#262626">
<text x="161.1" y="20.6">5V</text>
<text x="217" y="20.6">5V</text>
<text x="234" y="23.1">3S(11.1V)</text>
<text x="262" y="23.1">3S(11.1V)</text>
<text x="18.6" y="25.7">5V</text>
<text x="119.2" y="25.7">MISO</text>
<text x="119.2" y="28.2">MOSI</text>
<text x="185.4" y="25.7">S1-IN1</text>
<text x="185.4" y="28.2">S1-IN2</text>
<text x="218.4" y="28.2">S1-IN4</text>
<text x="119.2" y="35.9">PWMM1.1</text>
<text x="119.2" y="33.3">PWMM1.2</text>
<text x="167.6" y="35.9">RESET</text>
<text x="185.4" y="30.8">S1-IN3</text>
<text x="119.2" y="40.9">M4.2</text>
<text x="119.2" y="38.4">S1-IN1</text>
<text x="215.9" y="38.4">GND</text>
<text x="236.3" y="40.9">GND</text>
<text x="264.3" y="40.9">GND</text>
<text x="119.2" y="43.5">M2.1</text>
<text x="119.2" y="46">HI-BEAM</text>
<text x="17.5" y="53.7">GND</text>
<text x="119.2" y="48.6">PWMM2.1</text>
<text x="119.2" y="51.1">PWMM2.2</text>
<text x="119.2" y="53.7">SCK</text>
<text x="144.7" y="48.6">GND</text>
<text x="217" y="51.1">5V</text>
<text x="119.2" y="58.8">PWMM3.1</text>
<text x="119.2" y="56.2">PWMM4.2</text>
<text x="185.4" y="56.2">MISO</text>
<text x="185.4" y="58.8">PWMM4.1</text>
<text x="218.4" y="58.8">MOSI</text>
<text x="270.5" y="58.8">5V 3S(11.1V)</text>
<text x="119.2" y="61.3">M1.2</text>
<text x="119.2" y="63.8">M2.2</text>
<text x="162.5" y="63.8">PULSE</text>
<text x="185.4" y="61.3">RESET</text>
<text x="241.3" y="63.8">PWMM1.1</text>
<text x="119.2" y="68.9">M3.2</text>
<text x="119.2" y="71.5">M4.1</text>
<text x="119.2" y="66.4">M1.1</text>
<text x="215.9" y="68.9">GND</text>
<text x="241.3" y="68.9">M1.1</text>
<text x="241.3" y="71.5">M1.2</text>
<text x="241.3" y="66.4">PWMM1.2</text>
<text x="119.2" y="74">M3.1</text>
<text x="119.2" y="81.7">PULSE</text>
<text x="119.2" y="79.1">PWMM4.1</text>
<text x="217" y="81.7">5V</text>
<text x="269.4" y="81.7">GND</text>
<text x="119.2" y="86.7">TXD</text>
<text x="119.2" y="89.3">RXD</text>
<text x="119.2" y="84.2">PWMM3.2</text>
<text x="185.4" y="89.3">PWMM5.1</text>
<text x="185.7" y="84.2">3S(11.1V)</text>
<text x="270.5" y="89.3">5V 3S(11.1V)</text>
<text x="119.2" y="91.8">S1-IN2</text>
<text x="119.2" y="94.4">S1-IN3</text>
<text x="185.4" y="91.8">M5.1</text>
<text x="241.3" y="94.4">PWMM2.1</text>
<text x="119.2" y="102">RESET</text>
<text x="119.2" y="96.9">S1-IN4</text>
<text x="160" y="99.4">GND</text>
<text x="215.9" y="99.4">GND</text>
<text x="241.3" y="96.9">PWMM2.2</text>
<text x="241.3" y="99.4">M2.1</text>
<text x="241.3" y="102">M2.2</text>
<text x="119.2" y="104.6">PWMM5.1</text>
<text x="119.2" y="107.1">M5.1</text>
<text x="269.4" y="112.2">GND</text>
<text x="17.5" y="114.7">GND</text>
<text x="194.1" y="114.7">5V</text>
<text x="270.5" y="119.8">5V 3S(11.1V)</text>
<text x="200.6" y="122.3">TXD</text>
<text x="200.6" y="124.9">RXD</text>
<text x="241.3" y="124.9">PWMM1.2</text>
<text x="89.8" y="127.4">5V</text>
<text x="193" y="130">GND</text>
<text x="241.3" y="127.4">PWMM3.2</text>
<text x="241.3" y="130">M3.1</text>
<text x="241.3" y="132.5">M3.2</text>
<text x="76" y="140.2">HI-BEAM</text>
<text x="269.4" y="142.7">GND</text>
<text x="241.3" y="155.4">PWMM4.1</text>
<text x="270.5" y="150.3">5V 3S(11.1V)</text>
<text x="137.3" y="160.5">3S(11.1V)</text>
<text x="186.5" y="160.5">5V</text>
<text x="241.3" y="158">PWMM4.2</text>
<text x="241.3" y="160.5">M4.1</text>
<text x="241.3" y="163.1">M4.2</text>
<text x="269.4" y="173.2">GND</text>
<text x="17.5" y="186">GND</text>
<text x="35.3" y="186">GND</text>
<text x="53.1" y="186">GND</text>
<text x="71" y="186">GND</text>
<text x="88.8" y="186">GND</text>
<text x="106.6" y="186">GND</text>
<text x="139.6" y="188.5">GND</text>
<text x="165.1" y="188.5">GND</text>
<text x="185.4" y="188.5">GND</text>
</g>
</svg>
